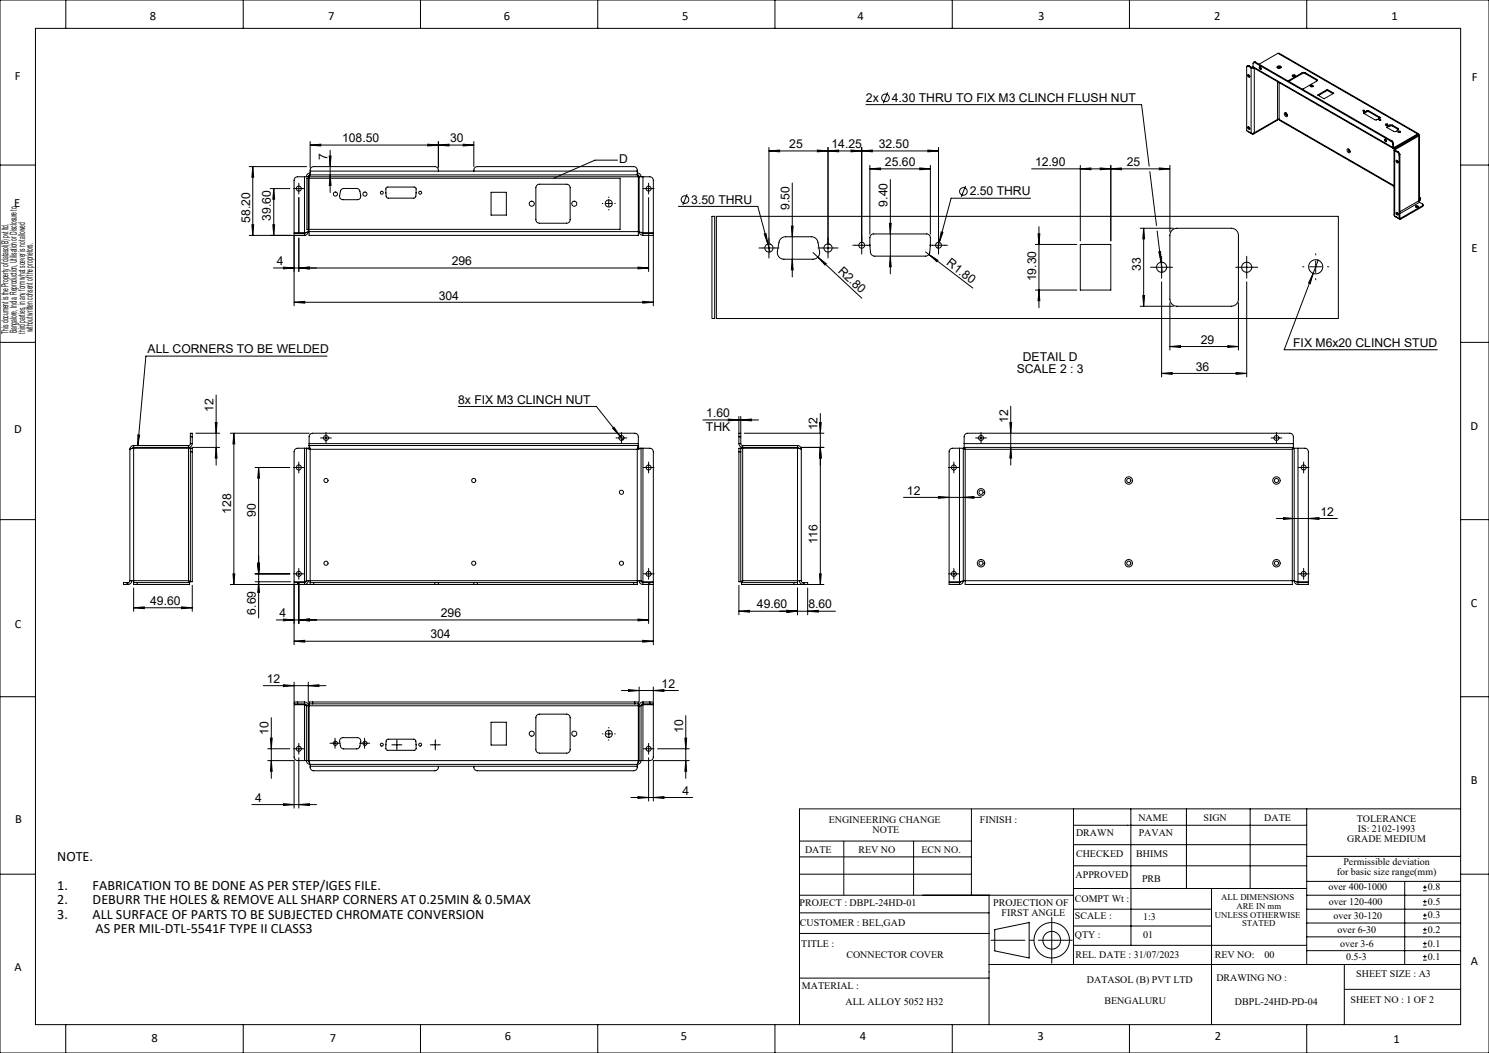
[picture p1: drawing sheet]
<svg xmlns="http://www.w3.org/2000/svg" width="420mm" height="297mm" viewBox="0 0 420 297" stroke-linecap="round" stroke-linejoin="round" font-family="sans-serif">
<g fill="none" stroke="#000" stroke-width=".28">
<path d="M0 0h420v297h-420zM10 8h402v281h-402zM18.6 0v7.9M68.6 0v8M118.6 0v8M168.6 0v8M218.6 0v8M268.6 0v8M318.6 0v8M352.1 18.7l-.3-.1-.2 .3v18l1.6 .9M352.1 18.7l.8 .4M352.3 18.5l-.5 .1"/>
<path d="M352.3 18.5l.8 .5M352.3 18.5l-.2 .2M352.9 19.1v18.5l.9-.1M352.9 19.1l.8 .1M353.1 19h.4M353.1 19l-.2 .1M353.4 18.8l.2 .3 39.4 22.8M353.4 18.8l39.4 22.8M353.8 19.2v18.3M353.9 17.6l-.4 .1-.1 1.1M353.9 17.6l38.5 22.3M354.1 17.5l-.5 .1"/>
<path d="M354.1 17.5l-.2 .1M354.1 17.5l38.5 22.3M355.2 18.9l.2-.1a.39 .39 0 0 1 .3 .4 .39 .39 0 0 1-.2 .4l-.3-.4zM355.4 18.8l.4 .7M360.2 19.1l.6-.3 .6 .3M360.3 18.7l.1-.1a.46 .46 0 0 1 .7-.1 .46 .46 0 0 1 .1 .7 .49 .49 0 0 1-.7 .1 .49 .49 0 0 1-.2-.6zM360.4 19v.2M360.5 15h.3l39.3 22.7M360.5 15l-5.4 3.1M360.5 15l39.4 22.8M360.8 18.8v.5M368.6 0v8"/>
<path d="M87.5 39.9v7.4M123.7 39.9v7.4M133.7 39.9v7.1M244.3 29.5h77.7l2.1 17.4M250.4 26.1l-1.2 3M352 37.1h.1M352 21.1l.2-.1a.39 .39 0 0 1 .3 .4 .39 .39 0 0 1-.2 .4l-.3-.3zM352 35.8l.2-.1a.39 .39 0 0 1 .3 .4 .39 .39 0 0 1-.2 .4l-.3-.3zM352.2 21l.3 .7M352.2 35.7l.3 .7M353.2 37.6v.2M353.8 37.5l-.2 .3h-.4"/>
<path d="M360.4 33.7h.4M360.4 33.7l-.2 .3-6.6 3.8M360.4 23v10.7M360.4 33.7l-6.6 3.8M360.8 33.7l.1 .3 32.3 18.6M360.8 23.3v10.4M360.8 33.7l32.4 18.7M362.4 31.8a.65 .65 0 0 1 .6 .4 .65 .65 0 0 1-.1 .7l-.5-.4zM362.7 31.9l.1 .4 .3 .2M362.8 31.9a.32 .32 0 0 0-.1 .4 .32 .32 0 0 0 .4 .2M363.5 22.7l-.2 .1M364.5 21.2l.2-.1a.32 .32 0 0 1 .4 0 .32 .32 0 0 1 .1 .4 .41 .41 0 0 1-.4 .1 .41 .41 0 0 1-.3-.4z"/>
<path d="M364.5 21.5h.8M367.3 20.5h.9M367.3 20.8h.9M367.3 20.5l-3.8 2.2M367.3 20.8l-3.8 2.1v-.2M367.3 20.5v.3M368.2 20.5l3.2 1.9M368.2 20.5v.3M368.2 20.8l3.2 1.8M369.6 24.2l.2-.1a.32 .32 0 0 1 .4-.1 .32 .32 0 0 1 .1 .5 .41 .41 0 0 1-.5 0 .41 .41 0 0 1-.2-.3zM369.6 24.4h.8M371.4 22.4l.2 .2-.2 .3-4 2.3"/>
<path d="M371.4 22.6l.1 .2M371.4 22.4v.2M371.7 26.8l2.7-1.6 1.8 1.1-2.7 1.6zM374.4 25.2v.3M374.4 25.5l-2.5 1.4M374.4 25.5l1.6 .9M384.5 31.3h.3M384.8 31.8v.2l3.1 1.8 1.3-.5M384.8 31.8v.2l.3-.2M385.1 31.5l-.3 .3M385.1 31.5v.3M385.2 31.5h-.1"/>
<path d="M385.2 31.7l-.1 .1M385.2 31.5v.2M385.6 31.2h.4M385.6 31.5h.4M385.6 31.2l-.4 .3M385.6 31.2v.3M385.6 31.5l-.4 .2M386 31.2l3.2 1.9M386 31.2v.3M386 31.5l3.2 1.8M389.1 34h.3M389.2 33.1v.2"/>
<path d="M390.6 39.3h.2a.39 .39 0 0 1 .3 .3 .39 .39 0 0 1-.2 .4l-.3-.3zM390.8 39.2l.3 .7M390.8 35h.1a.29 .29 0 0 1 .4-.1 .29 .29 0 0 1 .1 .4 .32 .32 0 0 1-.4 0 .32 .32 0 0 1-.2-.3zM391.4 35.2l-.6 .1M391.4 35.2v.1M391.4 35.5l-.2 .3 .1 .2 2 1.1 .5-.1 .6-.4-.1-.4M391.4 35.8l-.2 .1M391.4 35.5v.3M392.1 35.3h.7M392.1 35.5l.7 .1M392.1 35.3l-.7 .2M392.1 35.3v.2"/>
<path d="M392.1 35.5l-.7 .3M392.4 39.9l.4 .7M392.6 39.8l.5 .7M392.6 39.8l-.2 .1M392.8 35.3l1.5 .9M392.8 35.3v.3M392.8 35.6l1.5 .9M394.3 36.5l.1 .1M394.3 36.2v.3M394.3 37.1l.1-.1a.29 .29 0 0 1 .4-.1 .29 .29 0 0 1 .1 .4 .32 .32 0 0 1-.4 .1 .32 .32 0 0 1-.2-.3zM394.9 37.3h-.5M394.9 37.3h.1"/>
<path d="M399.9 37.8l.2-.1 .1 .3M399.9 38l.1 .1M399.9 37.8l-6.6 3.8M399.9 37.8v.2M399.9 38l-6.6 3.8M400 38.1v.1M400 38.2l-6.6 3.8M400 38.2l.2 .1M400.2 38l.2 .2-.2 .1M400.2 38.3l-6.6 3.8M400.2 38.3v18.4M400.2 38l-.2 .1"/>
<path d="M400.4 38.2v18.3M0 46.6h10M70.3 47h16.2M71.3 47v19.4M71.3 47l.3 3h-.5zM76.2 53.2h5.6M77.2 53.2v13.2M77.2 53.2l.3 3h-.5zM83.5 53.2h1.6M84.3 52.4v1.6M84.3 55.7v9.9M85.9 49.9h-1.9a1 1 0 0 0-1 1v14.7h2.9"/>
<path d="M85.9 49.9h1.1M85.9 49.9v15.7M86.6 50.3h88.3v14.4h-88.3zM87 49.9v15.4M87.2 49.9v15.4M87.2 49.9h92.9M87.3 49.4l-.1 .5M87.5 48.3v1M87.5 48.3a1.05 1.05 0 0 1 1-1.3h34.2a1.04 1.04 0 0 1 1 1.3M87.5 49.3l-.4 .2-.1 .4M87.5 48.8a1.07 1.07 0 0 0-1.1 1.1M87.5 49.3l-.3 .6"/>
<path d="M87.5 48.3h92.3M87.5 49.3h92.3M87.5 40.9l3-.2v.5zM87.5 40.9h46.2M92.9 44h.5l-.3 3zM93.1 42.4v11.9M93.1 49.3l.3 3h-.5zM96.2 53.5l.7-.3h3.7a.93 .93 0 0 1 .9 .7l.2 1.3a.93 .93 0 0 1-.9 1.1h-4.1a.93 .93 0 0 1-.9-1.1zM109 52.9l.4-.1h7.6l.4 .5-.1 2.2-.6 .4h-7.4l-.4-.6-.1-2zM120.7 40.7l3 .2-3 .3zM123.7 40.9l3-.2v.5zM130.7 40.7l3 .2-3 .3z"/>
<path d="M133.7 48.3a1.05 1.05 0 0 1 1-1.3h44.1a1.04 1.04 0 0 1 1 1.3M138.5 54.2h4.3v6.5h-4.3zM151.4 52.3l.8-.3h7.6a1 1 0 0 1 1 1v9a1 1 0 0 1-1 1h-7.6a1 1 0 0 1-1-1v-9zM170.9 57.4h1.7M171.7 56.6v1.6M174.2 45.2h-6.4l-11.6 5.1M179.8 48.3v1M179.8 48.8a1.07 1.07 0 0 1 1 1.1M179.8 49.3l.3 .2 .2 .4M179.8 49.3l.3 .6M180 49.4l.1 .5M180.1 49.9v15.4"/>
<path d="M180.3 49.9h1.1M180.3 49.9v15.4M181.4 49.9h1.9a1 1 0 0 1 1 1v14.7h-2.9M181.4 49.9v15.7M182.1 53.2h1.7M183 52.4v1.6M183 55.7v20.9M191.3 58.2h22.4l2.9 10.6M193.8 54.8l-1.2 3M216.9 42.6l3-.3v.5zM216.9 41.6v30M216.9 42.6h47.8"/>
<path d="M223.5 51.6v26.5M230.6 42.3l3 .3-3 .2zM233.6 42.6l3-.3v.5zM233.6 41.6v30M240.1 42.3l3 .3-3 .2zM243.1 42.6l3-.3v.5zM243.1 41.6v29.2M245.4 47.6l3-.2v.5zM245.4 47.6h17M245.4 46.6v19.4M251.1 50.6v26.6M259.4 47.4l3 .2-3 .3z"/>
<path d="M261.7 42.3l3 .3-3 .2zM262.4 46.6v19.4M264.7 41.6v29.2M272.4 52.5l-1.3 3M290.7 55.9h-22.4l-3.8 14.1M291 47.6h39M304.7 47.6l3-.2v.5zM304.7 46.6v21.3M310.3 47.4l3 .2-3 .3zM313.3 47.6l3-.2v.5zM313.3 46.6v21.3M324.3 48.4l1.9 15.2"/>
<path d="M327 47.4l3 .2-3 .3zM330 46.6v18.8M380 42a.65 .65 0 0 1 .7 .4 .65 .65 0 0 1-.1 .7l-.6-.4zM380.4 42.1v.4l.4 .2M380.5 42.1a.32 .32 0 0 0-.1 .4 .32 .32 0 0 0 .4 .2M392.8 41.6l.2 .3 .3-.1M392.8 40.6v1M393.1 41.4l.2 .2M393.1 40.5l-.3 .1M393.1 41.4l-.3 .2M393.1 40.5v.9M393.2 42.3v18.4l.2 .3"/>
<path d="M393.3 41.6v.2M393.4 42l-.2 .3 .2 .2M393.4 42.5v18.5M393.4 42.5l.8 .5M393.4 42l.2 .1M393.6 42.1v.3M393.6 42.4l-.2 .1M393.6 42.4l.8 .5M393.8 45.2h.2a.39 .39 0 0 1 .4 .3 .39 .39 0 0 1-.3 .4l-.3-.4zM393.8 59.9h.2a.39 .39 0 0 1 .4 .3 .39 .39 0 0 1-.3 .4l-.3-.2zM394 45.2l.4 .6M394 59.9l.4 .6"/>
<path d="M394.2 43l.4 .7M394.4 42.9l.5 .7M394.4 42.9l-.2 .1M394.6 43.7v18l.3-.1M394.9 43.6l-.3 .1M394.9 43.6v18M399.3 58.2l.1-.1a.34 .34 0 0 1 .4-.1 .34 .34 0 0 1 .2 .4 .39 .39 0 0 1-.5 .1 .39 .39 0 0 1-.2-.3zM399.3 58.4h.7M400.2 56.7l.2 .3M400.2 56.7l-5.3 3M400.4 56.4l-.2 .3M400.4 55.6l.3 .3-.2 .3"/>
<path d="M400.4 57l1 .6-.2 .4M400.4 56.5l-.1 .1M400.4 57l-5.5 3.2M400.4 56.3h.1M400.5 56.5h-.1M400.5 56.2l-.1 .1M400.5 56.2v.3M400.7 56l-.2 .5M401.2 58l-6.2 3.6M401.2 58v.3M401.2 58.3l-6.2 3.6M401.4 57.8l-.2 .5"/>
<path d="M412 46.6h8M70.3 66.4h15.9M71.1 63.4h.5l-.3 3zM77 63.4h.5l-.3 3zM77.1 75.6h105.9M80 75.3l3 .3-3 .2zM83 66.6v19.7M84.3 75.6l3-.3v.5zM84.3 67.2v9.4M85.9 65.9h-2.9v.5M86.4 65.5l-.5 .4M87 65.3l-1.1 .3"/>
<path d="M87 65.3l-.1 .2a1.07 1.07 0 0 1-1 .9v-.5M87.2 65.3v1.1h92.9v-1.1M87.2 65.3h92.9M180 75.3l3 .3-3 .2zM180.3 65.3l1.1 .3M180.3 65.3a1.07 1.07 0 0 0 1.1 1.1M180.9 65.5l.5 .4M181.4 65.9h2.9v.5h-2.9M181.4 65.9v.5M184.3 66.6v19.7M200.8 61h.8v28.8h-.8zM202.1 61h175.4v28.8h-175.4z"/>
<path d="M215.2 69.9h3.4M215.6 66l.5-.1 .5 2.9zM216.6 68.8l.6 2.3M220.1 67.4l.8-.5 .7-.1h7.3a1.87 1.87 0 0 1 1.8 1.5l.5 2.6a1.87 1.87 0 0 1-1.9 2.2h-8.2a1.87 1.87 0 0 1-1.8-2.2l.4-2.6zM223.2 63.8h.5l-.2 3zM223.5 73.1l.2 3h-.5zM229.3 71.2l13.8 12.9M230.7 72.5l2.4 1.9-.4 .4zM231.9 69.9h3.3M241.4 69.2h3.3M245.7 66.3l.7-.3h15a1.07 1.07 0 0 1 1 1l-.1 4.1a1.2 1.2 0 0 1-1.2 1.1h-14.4a1.2 1.2 0 0 1-1.2-1.1l-.1-4.1zM250.9 63h.5l-.3 3z"/>
<path d="M251.1 72.2l.3 3h-.5zM261.1 71l.9 .8M262 71.8l2.5 1.6-.3 .4zM262 71.8l12.4 9.4M263.1 69.2h3.3M265.5 65.4l.5 .1-1.1 2.9zM292.1 68.9h11.6M292.8 65.9h.5l-.2 3zM293.1 63.9v22.9M304.7 68.9h8.6v12.9h-8.6zM321.6 64.4h9.4M322.6 64.4v22"/>
<path d="M322.6 64.4l.2 3h-.5zM326 75.4h3.3M326.4 65.1l1.4 11.7M326.9 71l.5-.1 .1 3.1zM327.7 79.5v26.8M327.7 73.7v3.3M330.6 65l.6-.5 .8-.1h15.3a2 2 0 0 1 2 2v18a2 2 0 0 1-2 2h-15.3a2 2 0 0 1-2-2v-18l.1-.8zM350 75.4h3.3M351.7 73.7v3.3M351.7 79.5v26.8M369.4 75.2h3.4M370.4 77.1l-.8 2.9-.5-.2z"/>
<path d="M371.1 73.6v3.3M371.8 73.4l-9.6 25.3h43.2M393.4 61l1.6 .9M393.7 61.2h.1M394.2 60.1l-.1 .1M394.9 61.6h.1M395 61.6v.3M0 96.6h10M83 85.3l3-.3v.5zM83 85.3h101.3M181.3 85l3 .3-3 .2zM292.1 81.8h11.6"/>
<path d="M293.1 81.8l.2 3h-.5zM321.6 86.4h9.4M322.3 83.4h.5l-.2 3zM330 97.7l3-.2v.5zM330 85.4v13.3M330 97.7h19.3M346.3 97.5l3 .2-3 .3zM349.3 85.4v13.3M412 96.6h8M60.7 119.2h.5l-.2 3zM61 111.4v19.8M92.2 100.4h-51l-2.3 25.3"/>
<path d="M129.2 114.6h39l7.5 9.5M198.3 118.5h15.6M205.4 118.2l3 .3-3 .2zM208.4 117.5v4.7M208.9 118.5l3-.3v.5zM208.9 117.5v4.7M231.1 119.2h.5l-.2 3zM231.4 116.6v48.3M284.8 119.2h.5l-.2 3zM285.1 114.6v16.6M327.7 105.3l3-.2v.5zM327.7 105.3h24"/>
<path d="M348.7 105.1l3 .2-3 .3zM36.6 126.7v37.1M37.7 126.4l-1.1 .3M37.7 125.7a1.07 1.07 0 0 0-1.1 1M37.7 126.2l-.5 .3M37.7 126.2h15.5M37.7 125.7v.5M37.7 126.4v37.4M37.7 126.4h15.5M37.7 125.7h15.5M38.9 122.6l.5 .1-.5 3zM53.2 126.4h.5"/>
<path d="M53.2 125.7v.5M53.2 126.4v37.4M53.7 126.4h.5v1M53.7 126.4v1M53.7 123.2v-1h.5v1M53.7 125.1l-.2 .4-.3 .2M53.7 125.1h.5M53.7 127.4h.5M53.7 123.2h.5M53.7 123.2v1.9M53.7 127.4v36.7M54.2 126.2h7.8"/>
<path d="M54.2 125.1a1.07 1.07 0 0 1-1 1.1M54.2 127.4v36.7h-.5M54.2 123.2v1.9M55.2 122.2h6.8M61 126.2l.2 3h-.5zM65 122.2h22.2M66 122.2v42.7M66 122.2l.2 3h-.5zM72 131.9h9.8M73 131.9v42.4M73 131.9l.2 3h-.5zM83.5 131.9h1.6"/>
<path d="M84.3 131v1.7M85.9 126.4h.5M85.9 126.4h-1.9a1 1 0 0 0-1 1v36.7h2.9M85.9 126.4v37.7M86.4 126.4l1.1 .3M86.4 126.4h.6l.5 .3M86.4 126.4v37.4M87.2 125.7l.3 1M87.2 125.7v.5l.3 .5M87.2 125.1v.6M87.2 125.1v-1.9a1 1 0 0 1 1-1h90.9a1 1 0 0 1 1 1v1.9M87.2 125.7h92.9"/>
<path d="M87.2 125.1h92.9M87.5 126.7v37.1M87.5 126.7h92.3M91.1 123.5h1.7M92 122.7v1.7M172.8 120.8l.4-.3 1.7 2.5zM174.5 123.5h1.6M175.3 122.7v1.7M179.8 126.7v37.1M180.1 125.7l-.3 1M180.1 125.7v.5l-.3 .5M180.1 125.1v.6"/>
<path d="M180.8 126.4l-1 .3M180.8 126.4h-.5l-.5 .3M180.8 126.4h.6M180.8 126.4v37.4M181.4 126.4h1.9a1 1 0 0 1 1 1v36.7h-2.9M181.4 126.4v37.7M182.1 131.9h1.7M183 131v1.7M208.4 122.2v1M208.4 125.1a1.07 1.07 0 0 0 1.1 1.1M208.4 123.2v1.9M208.4 127.4v36.7h.5"/>
<path d="M208.4 122.2h.5M208.4 125.1h.5M208.4 127.4h.5M208.4 123.2h.5M208.9 126.4v1M208.9 126.4h-.5v1M208.9 126.4h.6M208.9 122.2v1M208.9 125.1l.2 .4 .4 .2M208.9 123.2v1.9M208.9 127.4v36.7M209.5 126.2h15.4"/>
<path d="M209.5 126.4h15.4M209.5 125.7h15.4M209.5 125.7v.5M209.5 126.4v37.4M209.9 122.2h22.5M224.9 126.4l1.1 .3M224.9 125.7h.3a1.07 1.07 0 0 1 .8 1M224.9 126.2l.5 .3M224.9 125.7v.5M224.9 126.4v37.4M225.9 126.2h6.5M226 126.7v37.1"/>
<path d="M231.4 126.2l.2 3h-.5zM268.2 131.9h1.7M269.1 131v1.7M270.7 126.4h1M270.7 126.4h-2a1 1 0 0 0-1 1v36.7h3M270.7 126.4v37.7M271.7 126.4l.6 .3M271.7 126.4v37.4M272 125.1v-1.9a1 1 0 0 1 1-1h90.8a1 1 0 0 1 1 1v1.9M272 125.1v1.1M272 126.2l.3 .5M272 126.2h92.8"/>
<path d="M272 125.1h92.8M272.3 126.7h92.2M272.3 126.7v37.1M275.9 123.5h1.7M276.7 122.7v1.7M285.1 126.2l.2 3h-.5zM359.2 123.5h1.7M360.1 122.7v1.7M364.5 126.7v37.1M364.8 125.1v1.1M364.8 126.2l-.3 .5M365.1 126.4h1"/>
<path d="M365.1 126.4l-.6 .3M365.1 126.4v37.4M366.1 126.4h2a1 1 0 0 1 1 1v36.7h-3M366.1 126.4v37.7M366.9 131.9h1.7M367.7 131v1.7M0 146.6h10M72.7 158.9h.5l-.2 3zM254.9 140.3h21.8M264.7 140l3 .3-3 .2zM271.7 140.3l3-.3v.5zM360.1 146.2h17.2"/>
<path d="M362.1 146l3 .2-3 .3zM369.1 146.2l3-.2v.5zM412 146.6h8M35.8 164.3h-1v.6h1M35.8 164.9h.3M35.8 164.3h.3M35.8 164.3v.6M36.1 164.3v.6M36.6 163.8h1.1M36.6 163.8l-.1 .4-.4 .1M37.2 163.8a1.07 1.07 0 0 1-1.1 1.1M37.7 164.3h1"/>
<path d="M37.7 164.3v.6h1M37.7 163.8v.5M37.7 163.8h15.5M37.7 171.4l3-.2v.5zM37.7 165.9v6.5M37.7 171.4h16.5M38.7 164.3h14.8M38.7 164.3v.6M51.2 171.2l3 .2-3 .3zM53.2 163.8l.5 .3M53.2 163.8l.3 .5M53.5 164.3v.6h-14.8"/>
<path d="M54.2 165.1v7.3M65 164.9h22.5M65.7 161.9h.5l-.2 3zM72 161.9h9.8M72 164.1h10M73 164.1l.2 3h-.5zM77.9 174.9h105.1M80 174.6l3 .3-3 .2zM83 164.3h1v.6h-1zM83 165.1v16.8M83.5 161.9h1.6M84 164.3h1.9"/>
<path d="M84.3 161v1.7M84.3 174.9l3-.3v.5zM84.3 164.4v11.5M86.4 164l-.5 .1M86.4 163.8h1.1M86.4 163.8l-.1 .4-.4 .1M86.4 163.8l-.5 .3M87 163.8a1.07 1.07 0 0 1-1.1 1.1v-.6M87.5 164.9h1M87.5 164.3h1M87.5 163.8v.5M87.5 164.3v.6"/>
<path d="M87.5 163.8h92.3M88.5 164.9h34.2M88.5 164.3h34.2M88.5 164.3v.6M122.7 164.9h1M122.7 164.3h1M122.7 164.3v.6M123.7 164.3v.6M123.7 164.9h10M123.7 164.3h10M133.7 164.3h1M133.7 164.9h1"/>
<path d="M133.7 164.3v.6M134.7 164.9h44.1M134.7 164.3v.6M134.7 164.3h44.1M178.8 164.3h1M178.8 164.3v.6M179.8 164.3v.6h-1M179.8 163.8v.5M179.8 163.8h1M180 174.6l3 .3-3 .2zM180.3 163.8a1.07 1.07 0 0 0 1.1 1.1M180.8 163.8l.2 .4 .4 .1"/>
<path d="M180.8 163.8l.6 .3M180.9 164l.5 .1M181.4 164.9h1.9M181.4 164.3h1.9M181.4 164.3v.6M182.1 161.9h1.7M183 161v1.7M183 164.4v11.5M183.3 164.3h1v.6h-1M183.3 164.3v.6M184.3 165.1v16.8M208.4 172.4l3-.3v.5z"/>
<path d="M208.4 165.1v8.3M208.4 172.4h27.3M209.2 164.3v.6h14.7M209.2 164.3h14.7M209.5 163.8l-.6 .3M209.5 163.8l-.3 .5M209.5 163.8h15.4M221.9 172.1l3 .3-3 .2zM223.9 164.9h1M223.9 164.3h1M223.9 164.3v.6M224.9 164.9h7.5"/>
<path d="M224.9 163.8v.5M224.9 163.8h1.1M224.9 164.3v.6M224.9 165.9v7.5M225.5 163.8a1.07 1.07 0 0 0 1 1.1v-.6M226 163.8l.2 .4 .3 .1M226.5 164.3h.3M226.8 164.3h1v.6h-1zM227.8 172.4l3-.3v.5zM227.8 165.9v7.5M231.1 161.9h.5l-.2 3zM268.2 161.9h1.7"/>
<path d="M269.1 161v1.7M270.7 164.3h-3v.6h3M270.7 164.3v.6M271.1 164l-.4 .3M271.7 163.8l-1 .3M271.7 163.8a1.07 1.07 0 0 1-1 1.1M271.7 163.8h.6M272.3 163.8v1.1h92.2v-1.1M272.3 163.8h92.2M364.5 163.8h.6M365.1 163.8l1 .3M365.1 163.8a1.07 1.07 0 0 0 1 1.1"/>
<path d="M365.6 164l.5 .3M366.1 164.3h3v.6h-3M366.1 164.3v.6M366.9 161.9h1.7M367.7 161v1.7M0 196.5h10M74.3 193.4h17.7M80 193.1l3 .3-3 .2zM83 180.9l3-.3v.5zM83 192.4v5.4M83 180.9h101.3M84 198h-1v.5h1"/>
<path d="M84 198v.5M84 198.5h1.9M84 198h1.9M85.9 198a1.07 1.07 0 0 1 1.1 1.1M85.9 198.5l.4 .2 .1 .4M85.9 198.8l.5 .1M85.9 198.8l.5 .3M85.9 198.8h-2.9v14.7a1 1 0 0 0 1 1h1.9M85.9 198v.5M85.9 198.8v15.7M86.4 199.1v15.4M86.4 199.1h.6"/>
<path d="M87 199.1v15.4M87 193.4l3-.3v.5zM87 192.4v5.7M87.2 198.5h1M87.2 198.5v.6M87.2 199.1v15.4M87.2 199.1h92.9M88.2 198h-1v.5M88.2 198v.5M88.2 198.5h90.9M88.2 198h90.9M175.3 194.8h16.1"/>
<path d="M177.3 194.5l3 .3-3 .2zM179.1 198.5h1M179.1 198h1v.5M179.1 198v.5M180.1 198.5v.6M180.1 199.1v15.4M180.3 199.1v15.4M180.3 199.1h.5M180.3 193.8v4.3M180.8 199.1v15.4M181.3 180.6l3 .3-3 .2zM181.4 198.5l-.4 .2-.2 .4"/>
<path d="M181.4 198a1.07 1.07 0 0 0-1.1 1.1M181.4 198.8l-.5 .1M181.4 198.8l-.6 .3M181.4 198.8h2.9v14.7a1 1 0 0 1-1 1h-1.9M181.4 198v.5M181.4 198.8v15.7M181.4 198.5h1.9M181.4 198h1.9M183.3 198h1v.5h-1M183.3 198v.5M184.3 194.8l3-.3v.5zM184.3 193.8v4"/>
<path d="M412 196.5h8M75.5 211.2h6.3M75.5 214.5h7.5v13.4M76.3 208.2h.5l-.3 3zM76.5 214.5l.3 3h-.5zM76.5 202.4v17.1M83.5 211.2h1.6M84.3 210.4v1.6M84.3 213.7v14.2M85.9 214.5h.5M86.4 214.5a1.07 1.07 0 0 0 1.1 1.1M86.4 214.5h.6"/>
<path d="M87 214.5l.3 .5M87.2 214.5l.3 1.1M87.2 214.5h92.9M87.5 215.6v.5M87.5 216.1a1.05 1.05 0 0 0 1 1.3h34.2a1.04 1.04 0 0 0 1-1.3M87.5 215.6h92.3M87.5 216.1h92.3M93.7 209.6h1.6M94.5 208.8v1.7M96 208.4l.7-.3h4.1a.93 .93 0 0 1 .9 1.1l-.2 1.3a.93 .93 0 0 1-.9 .7h-3.7a.93 .93 0 0 1-.9-.7l-.2-1.5zM102 209.6h1.7M102.8 208.8v1.7"/>
<path d="M109.1 208.7l.4-.2h7.4l.4 .5v2.3l-.5 .3h-7.6l-.4-.5 .1-2.1zM111.1 210.1h1.7M111.9 209.2v1.7M121.9 210.1h1.7M122.8 209.2v1.7M133.7 216.1a1.05 1.05 0 0 0 1 1.3h44.1a1.04 1.04 0 0 0 1-1.3M138.5 203.7h4.3v6.4h-4.3zM151.4 201.7l.8-.3h7.6a1 1 0 0 1 1 1v9a1 1 0 0 1-1 1h-7.6a1 1 0 0 1-1-1v-9zM170.9 207h1.7M171.7 206.2v1.6M179.8 215.6v.5M180.1 214.5l-.3 1.1"/>
<path d="M180.3 214.5l-.3 .5M180.3 214.5h.5M180.8 214.5v.2a1.07 1.07 0 0 1-1 .9M180.8 214.5h.6M182.1 211.2h1.7M183 210.4v1.6M183 213.7v12.2M185.5 211.2h8.9M193.2 208.2h.5l-.3 3zM193.4 201.8v17.7M193.4 214.5l.3 3h-.5zM194.4 214.5h-10.1v11.4"/>
<path d="M71 226.9h18.3M80 226.7l3 .2-3 .3zM84.3 226.9l3-.2v.5zM178 224.9h17.3M180 224.7l3 .2-3 .3zM184.3 224.9l3-.2v.5zM225.5 237.2h48.5M225.5 228.1v60.9M274 228.1v24.4M302.8 232.8h65.8M302.8 238.2h65.8M319 228.1v22.5"/>
<path d="M334.7 228.1v22.5M352.6 228.1v22.5M368.6 228.1v43.9M412 228.1h-109.2v43.9M0 246.6h10M225.5 246.6h48.5M225.5 252.5h77.3M225.5 257.5h53.5M225.5 241.7h48.5M279 252.5v36.5M296.7 258.7v13M302.8 256.4h38.9"/>
<path d="M302.8 244.2h65.8M302.8 250.6h65.8M319 250.6v16M341.7 250.6v38.4M368.6 256.4h43.4M368.6 252.5h43.4M368.6 248.6h43.4M368.6 241.5h43.4M396.2 248.6v23.4M401.4 251.2h1M401.4 250.2h1M401.4 255.3h1"/>
<path d="M401.4 254.3h1M401.4 259.2h1M401.4 258.2h1M401.9 249.7v1M401.9 253.8v1M401.9 257.7v1M412 246.6h8M225.5 263.3h53.5M225.5 275.9h53.5M279 272h133M280.6 262.2l9.7-2v10l-9.7-2zM302.8 266.6h65.8"/>
<path d="M302.8 261.2h38.9M368.6 268.1h43.4M368.6 264.2h43.4M368.6 260.3h43.4M379.2 279h32.8M379.2 272v17M401.4 263.2h1M401.4 262.2h1M401.4 267.1h1M401.4 266.1h1M401.4 270.8h1M401.4 269.8h1"/>
<path d="M401.9 261.7v1M401.9 265.6v1M401.9 269.3v1M18.5 289v8M68.6 289v8M118.6 289v8M168.6 289v8M218.6 289v8M268.6 289v8M318.6 289v8M368.6 289v8"/>
<circle cx="249.8" cy="27.6" r="1.07"/>
<circle cx="384.6" cy="31.2" r=".22"/>
<circle cx="389.2" cy="33.8" r=".22"/>
<circle cx="84.3" cy="53.2" r=".7"/>
<circle cx="94.6" cy="54.7" r=".58"/>
<circle cx="102.9" cy="54.7" r=".58"/>
<circle cx="107.7" cy="54.4" r=".42"/>
<circle cx="118.5" cy="54.4" r=".42"/>
<circle cx="150" cy="57.5" r=".72"/>
<circle cx="162" cy="57.5" r=".72"/>
<circle cx="171.7" cy="57.4" r="1"/>
<circle cx="183" cy="53.2" r=".7"/>
<circle cx="193.2" cy="56.3" r="1.07"/>
<circle cx="271.7" cy="54" r="1.07"/>
<circle cx="216.9" cy="69.9" r="1.17"/>
<circle cx="233.6" cy="69.9" r="1.17"/>
<circle cx="243.1" cy="69.2" r=".83"/>
<circle cx="264.7" cy="69.2" r=".83"/>
<circle cx="327.7" cy="75.4" r="1.43"/>
<circle cx="351.7" cy="75.4" r="1.43"/>
<circle cx="371.1" cy="75.2" r="2"/>
<circle cx="84.3" cy="131.9" r=".7"/>
<circle cx="92" cy="135.5" r=".58"/>
<circle cx="92" cy="123.5" r=".7"/>
<circle cx="133.6" cy="135.5" r=".58"/>
<circle cx="175.3" cy="138.9" r=".58"/>
<circle cx="175.3" cy="123.5" r=".7"/>
<circle cx="183" cy="131.9" r=".7"/>
<circle cx="269.1" cy="131.9" r=".7"/>
<circle cx="276.7" cy="138.9" r=".58"/>
<circle cx="276.7" cy="138.9" r="1.05"/>
<circle cx="276.7" cy="123.5" r=".7"/>
<circle cx="318.4" cy="135.5" r="1.05"/>
<circle cx="318.4" cy="135.5" r=".58"/>
<circle cx="360.1" cy="135.5" r=".58"/>
<circle cx="360.1" cy="123.5" r=".7"/>
<circle cx="360.1" cy="135.5" r="1.05"/>
<circle cx="367.7" cy="131.9" r=".7"/>
<circle cx="92" cy="158.9" r=".58"/>
<circle cx="133.6" cy="158.9" r=".58"/>
<circle cx="175.3" cy="158.9" r=".58"/>
<circle cx="276.7" cy="158.9" r=".58"/>
<circle cx="276.7" cy="158.9" r="1.05"/>
<circle cx="318.4" cy="158.9" r="1.05"/>
<circle cx="318.4" cy="158.9" r=".58"/>
<circle cx="360.1" cy="158.9" r=".58"/>
<circle cx="360.1" cy="158.9" r="1.05"/>
<circle cx="84.3" cy="161.9" r=".7"/>
<circle cx="183" cy="161.9" r=".7"/>
<circle cx="269.1" cy="161.9" r=".7"/>
<circle cx="367.7" cy="161.9" r=".7"/>
<circle cx="84.3" cy="211.2" r=".7"/>
<circle cx="94.6" cy="209.6" r=".58"/>
<circle cx="102.9" cy="209.6" r=".58"/>
<circle cx="107.7" cy="210" r=".42"/>
<circle cx="118.5" cy="210" r=".42"/>
<circle cx="150" cy="206.9" r=".72"/>
<circle cx="162" cy="206.9" r=".72"/>
<circle cx="171.7" cy="207" r="1"/>
<circle cx="183" cy="211.2" r=".7"/>
<circle cx="296.7" cy="265.2" r="5"/>
<circle cx="296.7" cy="265.2" r="2.5"/>
</g>
<path d="M302.4 265.2h-22.9" fill="none" stroke="#000" stroke-width=".28" stroke-dasharray="15.2 1.3 1.3 1.3" stroke-dashoffset="5.7"/>
<path d="M238 237.2v15.3M257.7 237.2v15.3" fill="none" stroke="#080808" stroke-width=".28"/>
<path d="M225.5 228.1h77.3" fill="none" stroke="#0b0b0b" stroke-width=".28"/>
<g fill="none" stroke="#000" stroke-width=".28" stroke-dasharray="15.2 1.3 1.3 1.3">
<path d="M83.5 53.2h-.7M84.3 52.4v-.7M84.3 54v.7M85.1 53.2h.7M170.1 57.4h-.2M171.7 55.7v-.1M171.7 59.1v.1M173.4 57.4h.2M182.1 53.2h-.7M183 52.4v-.7M183 54v.7M183.8 53.2h.7"/>
<path d="M215.2 69.9h-1.1M216.9 68.3v-1.2M216.9 71.6v1.2M218.6 69.9h1.1M231.9 69.9h-1.2M233.6 68.3v-1.2M233.6 71.6v1.2M235.2 69.9h1.2M241.4 69.2h-.8M243.1 67.5v-.8M243.1 70.8v.9M244.7 69.2h.9"/>
<path d="M263.1 69.2h-.9M264.7 67.5v-.8M264.7 70.8v.9M266.4 69.2h.8M326 75.4h-1.4M327.7 73.7v-1.4M327.7 77v1.5M329.3 75.4h1.5M350 75.4h-1.4M351.7 73.7v-1.4M351.7 77v1.5M353.3 75.4h1.5"/>
<path d="M367.8 75.2h-.4M371.1 71.9v-.3M371.1 78.6v.3M374.4 75.2h.4M83.5 131.9h-.7M84.3 131v-.7M84.3 132.7v.7M85.1 131.9h.7M91.1 123.5h-.7M92 122.7v-.7M92 124.4v.7M92.8 123.5h.7"/>
<path d="M174.5 123.5h-.7M175.3 122.7v-.7M175.3 124.4v.7M176.1 123.5h.7M182.1 131.9h-.7M183 131v-.7M183 132.7v.7M183.8 131.9h.7M268.2 131.9h-.7M269.1 131v-.7M269.1 132.7v.7M269.9 131.9h.7"/>
<path d="M275.9 123.5h-.7M276.7 122.7v-.7M276.7 124.4v.7M277.6 123.5h.7M359.2 123.5h-.7M360.1 122.7v-.7M360.1 124.4v.7M360.9 123.5h.7M366.9 131.9h-.7M367.7 131v-.7M367.7 132.7v.7M368.6 131.9h.7"/>
<path d="M83.5 161.9h-.7M84.3 161v-.7M84.3 162.7v.7M85.1 161.9h.7M182.1 161.9h-.7M183 161v-.7M183 162.7v.7M183.8 161.9h.7M268.2 161.9h-.7M269.1 161v-.7M269.1 162.7v.7M269.9 161.9h.7"/>
<path d="M366.9 161.9h-.7M367.7 161v-.7M367.7 162.7v.7M368.6 161.9h.7M83.5 211.2h-.7M84.3 210.4v-.7M84.3 212v.7M85.1 211.2h.7M93.7 209.6h-.6M94.5 208.8v-.6M94.5 210.5v.6M95.3 209.6h.6"/>
<path d="M102 209.6h-.6M102.8 208.8v-.6M102.8 210.5v.6M103.7 209.6h.6M111.1 210.1h-.6M111.9 209.2v-.5M111.9 210.9v.6M112.8 210.1h.6M121.9 210.1h-.5M122.8 209.2v-.5M122.8 210.9v.6M123.6 210.1h.6"/>
<path d="M170.1 207h-.2M171.7 205.3v-.1M171.7 208.7v.1M173.4 207h.2M182.1 211.2h-.7M183 210.4v-.7M183 212v.7M183.8 211.2h.7"/>
</g>
<g fill="#000">
<path d="M230.7 72.5l2.4 1.9-.4 .4zM262 71.8l2.5 1.6-.3 .4zM38.9 122.6l.5 .1-.5 3z"/>
<path d="M71.3 47l.3 3h-.5zM71.1 63.4h.5l-.3 3zM76.3 208.2h.5l-.3 3zM76.5 214.5l.3 3h-.5zM292.8 65.9h.5l-.2 3zM293.1 81.8l.2 3h-.5z"/>
<path d="M87.5 40.9l3-.2v.5zM120.7 40.7l3 .2-3 .3z"/>
<path d="M123.7 40.9l3-.2v.5zM130.7 40.7l3 .2-3 .3z"/>
<path d="M216.9 42.6l3-.3v.5zM230.6 42.3l3 .3-3 .2z"/>
<path d="M245.4 47.6l3-.2v.5zM259.4 47.4l3 .2-3 .3z"/>
<path d="M310.3 47.4l3 .2-3 .3zM304.7 47.6l3-.2v.5z"/>
<path d="M313.3 47.6l3-.2v.5zM327 47.4l3 .2-3 .3z"/>
<path d="M84.3 75.6l3-.3v.5zM80 75.3l3 .3-3 .2z"/>
<path d="M223.2 63.8h.5l-.2 3zM223.5 73.1l.2 3h-.5z"/>
<path d="M251.1 72.2l.3 3h-.5zM250.9 63h.5l-.3 3z"/>
<path d="M83 85.3l3-.3v.5zM181.3 85l3 .3-3 .2zM180 224.7l3 .2-3 .3zM184.3 224.9l3-.2v.5z"/>
<path d="M322.3 83.4h.5l-.2 3zM322.6 64.4l.2 3h-.5z"/>
<path d="M61 126.2l.2 3h-.5zM60.7 119.2h.5l-.2 3z"/>
<path d="M231.4 126.2l.2 3h-.5zM231.1 119.2h.5l-.2 3z"/>
<path d="M231.4 126.2l.2 3h-.5zM231.1 161.9h.5l-.2 3z"/>
<path d="M285.1 126.2l.2 3h-.5zM284.8 119.2h.5l-.2 3z"/>
<path d="M271.7 140.3l3-.3v.5zM264.7 140l3 .3-3 .2z"/>
<path d="M362.1 146l3 .2-3 .3zM369.1 146.2l3-.2v.5z"/>
<path d="M72.7 158.9h.5l-.2 3zM73 131.9l.2 3h-.5zM73 164.1l.2 3h-.5zM72.7 158.9h.5l-.2 3zM65.7 161.9h.5l-.2 3zM66 122.2l.2 3h-.5zM77 63.4h.5l-.3 3zM77.2 53.2l.3 3h-.5zM93.1 49.3l.3 3h-.5zM92.9 44h.5l-.3 3zM193.4 214.5l.3 3h-.5zM193.2 208.2h.5l-.3 3z"/>
<path d="M84.3 174.9l3-.3v.5zM80 174.6l3 .3-3 .2zM180 174.6l3 .3-3 .2zM84.3 174.9l3-.3v.5z"/>
<path d="M208.4 172.4l3-.3v.5zM221.9 172.1l3 .3-3 .2zM221.9 172.1l3 .3-3 .2zM227.8 172.4l3-.3v.5z"/>
<path d="M83 180.9l3-.3v.5zM181.3 180.6l3 .3-3 .2zM172.8 120.8l2.1 2.2-1.7-2.5zM84.3 75.6l3-.3v.5zM180 75.3l3 .3-3 .2zM205.4 118.2l3 .3-3 .2zM208.9 118.5l3-.3v.5zM370.4 77.1l-1.3 2.7 .5 .2zM330 97.7l3-.2v.5zM346.3 97.5l3 .2-3 .3zM327.7 105.3l3-.2v.5zM348.7 105.1l3 .2-3 .3zM326.9 71l.6 3-.1-3.1zM243.1 42.6l3-.3v.5zM261.7 42.3l3 .3-3 .2zM233.6 42.6l3-.3v.5zM240.1 42.3l3 .3-3 .2zM265.5 65.4l-.6 3 1.1-2.9zM215.6 66l1 2.8-.5-2.9z"/>
<path d="M80 193.1l3 .3-3 .2zM87 193.4l3-.3v.5zM37.7 171.4l3-.2v.5zM51.2 171.2l3 .2-3 .3z"/>
<path d="M177.3 194.5l3 .3-3 .2zM184.3 194.8l3-.3v.5z"/>
<path d="M80 226.7l3 .2-3 .3zM84.3 226.9l3-.2v.5z"/>
</g>
<g font-size="4">
<text x="16.1" y="242.8">NOTE.</text>
<text x="16.1" y="251">1.</text>
<text x="26.1" y="251">FABRICATION TO BE DONE AS PER STEP/IGES FILE.</text>
<text x="16.1" y="255.1">2.</text>
<text x="26.1" y="255.1">DEBURR THE HOLES &amp; REMOVE ALL SHARP CORNERS AT 0.25MIN &amp; 0.5MAX</text>
<text x="16.1" y="259.1">3.</text>
<text x="26.1" y="259.1">ALL SURFACE OF PARTS TO BE SUBJECTED CHROMATE CONVERSION</text>
<text x="27" y="263.2">AS PER MIL-DTL-5541F TYPE II CLASS3</text>
</g>
<g font-size="3.5">
<text x="42.3" y="5.6">8</text>
<text x="92.6" y="5.6">7</text>
<text x="142.1" y="5.6">6</text>
<text x="192.4" y="5.6">5</text>
<text x="241.9" y="5.6">4</text>
<text x="292.8" y="5.6">3</text>
<text x="342.5" y="5.6">2</text>
<text x="392.5" y="5.6">1</text>
<text x="4.2" y="22.5">F</text>
<text x="415.2" y="22.9">F</text>
<text x="4" y="58.3">E</text>
<text x="415.1" y="71.2">E</text>
<text x="4" y="122.2">D</text>
<text x="414.8" y="121.2">D</text>
<text x="414.9" y="171.3">C</text>
<text x="4.2" y="177.2">C</text>
<text x="414.9" y="221.2">B</text>
<text x="4.2" y="232.2">B</text>
<text x="4.1" y="273.8">A</text>
<text x="414.9" y="272.2">A</text>
<text x="42.7" y="293.8">8</text>
<text x="93.1" y="293.8">7</text>
<text x="142.4" y="293.4">6</text>
<text x="192.1" y="293.4">5</text>
<text x="242.5" y="293.4">4</text>
<text x="292.7" y="293.4">3</text>
<text x="342.6" y="293.4">2</text>
<text x="393.1" y="294.1">1</text>
</g>
<g font-size="3.4">
<text x="244.3" y="28.7">2x</text>
<text x="251.5" y="28.7">4.30 THRU TO FIX M3 CLINCH FLUSH NUT</text>
<text x="96.5" y="40.2">108.50</text>
<text x="127" y="40.2">30</text>
<text x="222.6" y="41.8">25</text>
<text x="234.5" y="41.8">14.25</text>
<text x="247.9" y="41.8">32.50</text>
<text x="92.4" y="45.3" transform="rotate(-90 92.4 45.3)">7</text>
<text x="174.7" y="46">D</text>
<text x="249.6" y="46.9">25.60</text>
<text x="291.9" y="46.9">12.90</text>
<text x="317.8" y="46.9">25</text>
<text x="195" y="57.4">3.50 THRU</text>
<text x="222.7" y="59.2" transform="rotate(-90 222.7 59.2)">9.50</text>
<text x="250.4" y="58.3" transform="rotate(-90 250.4 58.3)">9.40</text>
<text x="273.5" y="55.1">2.50 THRU</text>
<text x="70.5" y="62.9" transform="rotate(-90 70.5 62.9)">58.20</text>
<text x="76.4" y="62.3" transform="rotate(-90 76.4 62.3)">39.60</text>
<text x="78.1" y="74.8">4</text>
<text x="127.4" y="74.8">296</text>
<text x="236.2" y="76.6" transform="rotate(43 236.2 76.6)">R2.80</text>
<text x="266.8" y="74.5" transform="rotate(37 266.8 74.5)">R1.80</text>
<text x="321.8" y="76.4" transform="rotate(-90 321.8 76.4)">33</text>
<text x="292.3" y="79.4" transform="rotate(-90 292.3 79.4)">19.30</text>
<text x="123.8" y="84.5">304</text>
<text x="41.6" y="99.6">ALL CORNERS TO BE WELDED</text>
<text x="288.5" y="101.8">DETAIL D</text>
<text x="338.7" y="97">29</text>
<text x="364.8" y="97.9">FIX M6x20 CLINCH STUD</text>
<text x="286.8" y="105.3">SCALE 2 : 3</text>
<text x="337.3" y="104.6">36</text>
<text x="129.2" y="113.9">8x FIX M3 CLINCH NUT</text>
<text x="60.2" y="116.2" transform="rotate(-90 60.2 116.2)">12</text>
<text x="199.2" y="117.7">1.60</text>
<text x="284.3" y="119.4" transform="rotate(-90 284.3 119.4)">12</text>
<text x="199.1" y="121.5">THK</text>
<text x="230.6" y="121.4" transform="rotate(-90 230.6 121.4)">12</text>
<text x="255.8" y="139.5">12</text>
<text x="65.2" y="144.9" transform="rotate(-90 65.2 144.9)">128</text>
<text x="72.2" y="145.9" transform="rotate(-90 72.2 145.9)">90</text>
<text x="372.5" y="145.5">12</text>
<text x="230.6" y="153.5" transform="rotate(-90 230.6 153.5)">116</text>
<text x="42.4" y="170.7">49.60</text>
<text x="72.2" y="173.3" transform="rotate(-90 72.2 173.3)">6.69</text>
<text x="213.5" y="171.6">49.60</text>
<text x="228" y="171.6">8.60</text>
<text x="78.9" y="174.1">4</text>
<text x="124.3" y="174.1">296</text>
<text x="121.4" y="180.1">304</text>
<text x="75.2" y="192.6">12</text>
<text x="186.6" y="194">12</text>
<text x="75.8" y="207.2" transform="rotate(-90 75.8 207.2)">10</text>
<text x="192.7" y="206.6" transform="rotate(-90 192.7 206.6)">10</text>
<text x="72" y="226.2">4</text>
<text x="192.5" y="224.2">4</text>
</g>
<g font-size="2.8" fill="#0d0000">
<text x="233.7" y="232.1">ENGINEERING CHANGE</text>
<text x="246.1" y="234.9">NOTE</text>
</g>
<g font-size="2.8">
<text x="276.4" y="232.1">FINISH :</text>
<text x="321.1" y="231.6">NAME</text>
<text x="339.5" y="231.6">SIGN</text>
<text x="356.6" y="231.6">DATE</text>
<text x="382.7" y="231.9">TOLERANCE</text>
<text x="303.5" y="235.9">DRAWN</text>
<text x="321.2" y="235.9">PAVAN</text>
<text x="380" y="237.6">GRADE MEDIUM</text>
<text x="383" y="234.7">IS: 2102-1993</text>
<text x="242.1" y="240.6">REV NO</text>
<text x="303.5" y="241.7">CHECKED</text>
<text x="320.5" y="241.7">BHIMS</text>
<text x="378.9" y="244">Permissible deviation</text>
<text x="303.4" y="247.5">APPROVED</text>
<text x="322.2" y="248.8">PRB</text>
<text x="374.7" y="251.1">over 400-1000</text>
<text x="377" y="246.9">for basic size range(mm)</text>
<text x="402.8" y="251.1">0.8</text>
<text x="225.5" y="255.6">PROJECT : DBPL-24HD-01</text>
<text x="280.2" y="255.6">PROJECTION OF</text>
<text x="303.2" y="254.5">COMPT Wt :</text>
<text x="374.8" y="255.3">over 120-400</text>
<text x="402.8" y="255.2">0.5</text>
<text x="225.6" y="261">CUSTOMER : BEL,GAD</text>
<text x="282.5" y="258.5">FIRST ANGLE</text>
<text x="303.2" y="259.3">SCALE :</text>
<text x="322.4" y="259.6">1:3</text>
<text x="376.2" y="259.1">over 30-120</text>
<text x="377.3" y="263.2">over 6-30</text>
<text x="402.8" y="259.1">0.3</text>
<text x="402.8" y="263.1">0.2</text>
<text x="226" y="267">TITLE :</text>
<text x="303.2" y="264.5">QTY :</text>
<text x="322.4" y="264.5">01</text>
<text x="378.1" y="267.2">over 3-6</text>
<text x="402.8" y="267">0.1</text>
<text x="238.7" y="270.2">CONNECTOR COVER</text>
<text x="303.3" y="270.2">REL. DATE : 31/07/2023</text>
<text x="342.7" y="270.3">REV NO:</text>
<text x="356.7" y="270.3">00</text>
<text x="379.7" y="270.9">0.5-3</text>
<text x="382.6" y="275.4">SHEET SIZE : A3</text>
<text x="402.8" y="270.7">0.1</text>
<text x="226.2" y="278.8">MATERIAL :</text>
<text x="306.6" y="277.2">DATASOL (B) PVT LTD</text>
<text x="343.1" y="276.7">DRAWING NO :</text>
<text x="238.5" y="283.3">ALL ALLOY 5052 H32</text>
<text x="311.5" y="283.3">BENGALURU</text>
<text x="348.3" y="283.3">DBPL-24HD-PD-04</text>
<text x="380.9" y="282.8">SHEET NO : 1 OF 2</text>
</g>
<g font-size="2.8" fill="#060606">
<text x="227.1" y="240.6">DATE</text>
<text x="259.9" y="240.6">ECN NO.</text>
</g>
<text font-size="2.7" fill="#030303" x="2.4" y="94.1" transform="rotate(-90 2.4 94.1)">This document is the Property of datasol(B) pvt ltd.</text>
<text font-size="2.7" fill="#000204" x="4.8" y="94.1" transform="rotate(-90 4.8 94.1)">Bangalore, India. Reproduction, Utilisation or Disclosure to</text>
<text font-size="2.7" fill="#000b15" x="7.1" y="94.1" transform="rotate(-90 7.1 94.1)">third parties, in any form what soever is not allowed</text>
<text font-size="2.7" fill="#00060d" x="9.3" y="93.8" transform="rotate(-90 9.3 93.8)">without written consent of the proprietors.</text>
<g font-size="2.5">
<text x="344.4" y="253.9">ALL DIMENSIONS</text>
<text x="348.8" y="256.3">ARE IN mm</text>
<text x="342.7" y="258.8">UNLESS OTHERWISE</text>
<text x="350.3" y="261.3">STATED</text>
</g>
</svg>
